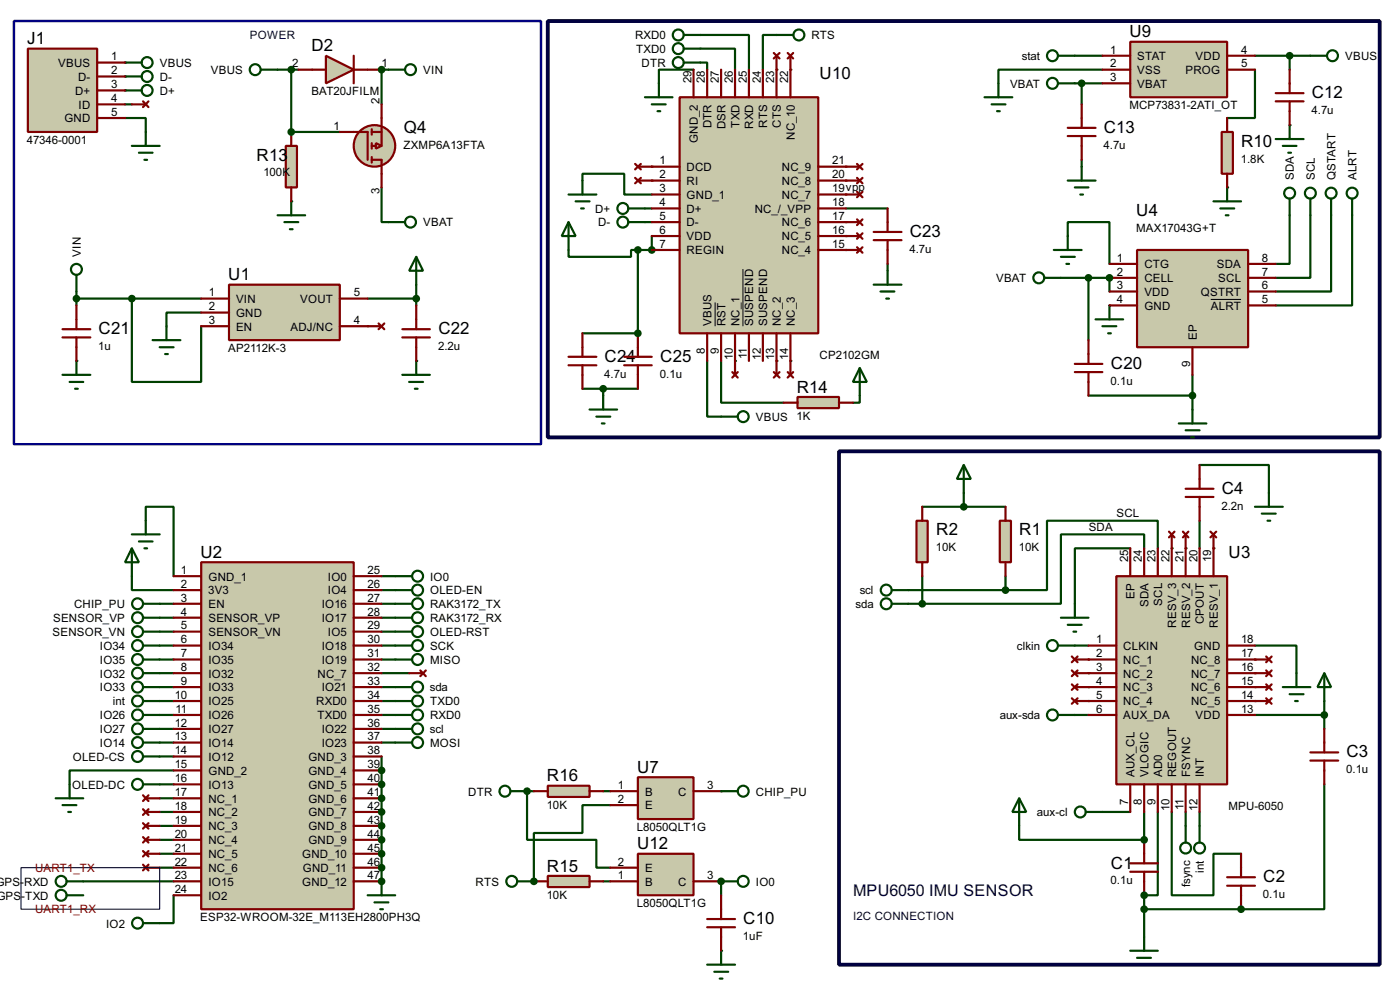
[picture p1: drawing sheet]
<svg xmlns="http://www.w3.org/2000/svg" width="256mm" height="180mm" viewBox="0 0 256 180" stroke-linecap="round" stroke-linejoin="round" font-family="sans-serif">
<path d="M69.9 138.5v2.5" fill="none" stroke="#004000" stroke-width=".4"/>
<circle cx="69.9" cy="141" r=".2" fill="#004000"/>
<path d="M69.9 141v2.6" fill="none" stroke="#004000" stroke-width=".4"/>
<circle cx="69.9" cy="143.6" r=".2" fill="#004000"/>
<path d="M69.9 143.6v2.5" fill="none" stroke="#004000" stroke-width=".4"/>
<circle cx="69.9" cy="146.1" r=".2" fill="#004000"/>
<path d="M69.9 146.1v2.5" fill="none" stroke="#004000" stroke-width=".4"/>
<circle cx="69.9" cy="148.6" r=".2" fill="#004000"/>
<path d="M69.9 148.6v2.6" fill="none" stroke="#004000" stroke-width=".4"/>
<circle cx="69.9" cy="151.2" r=".2" fill="#004000"/>
<path d="M69.9 151.2v2.5" fill="none" stroke="#004000" stroke-width=".4"/>
<circle cx="69.9" cy="153.7" r=".2" fill="#004000"/>
<path d="M69.9 153.7v2.6" fill="none" stroke="#004000" stroke-width=".4"/>
<circle cx="69.9" cy="156.3" r=".2" fill="#004000"/>
<path d="M69.9 156.3v2.5" fill="none" stroke="#004000" stroke-width=".4"/>
<circle cx="69.9" cy="158.8" r=".2" fill="#004000"/>
<path d="M29.3 146.1h2.5M29.3 148.6h2.5M29.3 151.2h2.5M29.3 153.7h2.5M29.3 156.3h2.5M29.3 158.8h2.5" fill="none" stroke="#004000" stroke-width=".4"/>
<circle cx="69.9" cy="161.3" r=".2" fill="#004000"/>
<path d="M69.9 158.8v2.5" fill="none" stroke="#004000" stroke-width=".4"/>
<circle cx="69.9" cy="161.3" r=".2" fill="#004000"/>
<g fill="none" stroke="#004000" stroke-width=".4">
<path d="M26.7 95.3v-2.5h5.1v12.7M24.2 105.5v2.5h7.6M29.3 118.2h2.5M29.3 115.6h2.5M29.3 113.1h2.5M29.3 110.5h2.5M69.9 118.2h2.5M69.9 115.6h2.5M69.9 113.1h2.5M69.9 110.5h2.5M69.9 105.5h2.5M69.9 108h2.5"/>
<path d="M29.3 123.2h2.5M29.3 138.5h2.5M29.3 135.9h2.5M29.3 133.4h2.5M29.3 130.9h2.5M29.3 128.3h2.5M29.3 125.8h2.5M29.3 120.7h2.5M69.9 123.2h5.1M69.9 135.9h2.5M69.9 133.4h2.5M69.9 130.9h2.5"/>
<path d="M69.9 128.3h2.5M69.9 125.8h2.5M69.9 120.7h2.5M31.8 141h-19v2.6M15.3 161.3h16.5"/>
</g>
<circle cx="209.6" cy="163.9" r=".2" fill="#004000"/>
<path d="M209.6 163.9v7.6M209.6 166.4h17.8" fill="none" stroke="#004000" stroke-width=".4"/>
<circle cx="227.4" cy="166.4" r=".2" fill="#004000"/>
<path d="M219.8 85.1h12.7v5.1M242.6 128.3v5.1M242.6 143.6v22.8h-15.2" fill="none" stroke="#004000" stroke-width=".4"/>
<circle cx="209.6" cy="153.7" r=".2" fill="#004000"/>
<path d="M186.7 151.2v2.5h22.9" fill="none" stroke="#004000" stroke-width=".4"/>
<g fill="#004000">
<circle cx="199.4" cy="120.7" r=".2"/>
<circle cx="199.4" cy="123.2" r=".2"/>
<circle cx="199.4" cy="125.8" r=".2"/>
<circle cx="199.4" cy="128.3" r=".2"/>
</g>
<path d="M196.9 130.9h2.5M229.9 130.9h12.7M202 148.6h5.1M209.6 148.6v5.1M212.1 148.6v15.3h-2.5M214.7 148.6v15.3h7.6v-7.6h5.1M217.2 148.6v2.6M219.8 148.6v2.6" fill="none" stroke="#004000" stroke-width=".4"/>
<g fill="#004000">
<circle cx="229.9" cy="128.3" r=".2"/>
<circle cx="229.9" cy="125.8" r=".2"/>
<circle cx="229.9" cy="123.2" r=".2"/>
<circle cx="229.9" cy="120.7" r=".2"/>
</g>
<path d="M229.9 118.2h7.6v5" fill="none" stroke="#004000" stroke-width=".4"/>
<circle cx="222.3" cy="100.4" r=".2" fill="#004000"/>
<path d="M219.8 95.3v5.1" fill="none" stroke="#004000" stroke-width=".4"/>
<g fill="#004000">
<circle cx="217.2" cy="100.4" r=".2"/>
<circle cx="214.7" cy="100.4" r=".2"/>
</g>
<path d="M202 12.8h-19.1v2.5M229.9 10.2h10.2M169 92.8h15.2M176.6 90.2v2.6M166.4 108h17.8M166.4 110.5h2.6M169 105.5v5M184.2 105.5v2.5M196.9 118.2h2.5M207.1 100.4h-10.2v10.1M209.6 100.4v-2.6h-15.2v12.7h-25.4M212.1 100.4v-5.1h-20.3v12.7h-7.6" fill="none" stroke="#004000" stroke-width=".4"/>
<circle cx="236.3" cy="22.9" r=".2" fill="#004000"/>
<path d="M196.9 15.3h5.1M198.2 15.3v3.8M229.9 12.8v8.8h-5.1M236.3 10.2v2.6M198.2 29.3v1.2" fill="none" stroke="#004000" stroke-width=".4"/>
<circle cx="224.8" cy="34.3" r=".2" fill="#004000"/>
<path d="M196.9 10.2h5.1" fill="none" stroke="#004000" stroke-width=".4"/>
<circle cx="53.4" cy="36.9" r=".2" fill="#004000"/>
<path d="M53.4 24.2h8.9" fill="none" stroke="#004000" stroke-width=".4"/>
<circle cx="53.4" cy="24.2" r=".2" fill="#004000"/>
<path d="M50.9 12.8h3.8M53.4 12.8v11.4M69.9 12.8v6.3M69.9 34.3v6.4h1.3" fill="none" stroke="#004000" stroke-width=".4"/>
<circle cx="69.9" cy="12.8" r=".2" fill="#004000"/>
<path d="M69.9 12.8h1.3" fill="none" stroke="#004000" stroke-width=".4"/>
<circle cx="14" cy="66.1" r=".2" fill="#004000"/>
<path d="M14 53.4v2.5M76.3 52.1v3.8" fill="none" stroke="#004000" stroke-width=".4"/>
<circle cx="76.3" cy="66.1" r=".2" fill="#004000"/>
<path d="M36.9 57.2h-6.4v2.5" fill="none" stroke="#004000" stroke-width=".4"/>
<circle cx="67.4" cy="59.7" r=".2" fill="#004000"/>
<path d="M67.4 54.7h8.9M162.6 48.3v1.3M106.7 61h10.2" fill="none" stroke="#004000" stroke-width=".4"/>
<circle cx="116.9" cy="61" r=".2" fill="#004000"/>
<path d="M104.2 45.8v1.2h11.4v-1.2h1.3M116.9 45.8h2.5M116.9 45.8v15.2M106.7 71.2h10.2M110.5 71.2v1.2" fill="none" stroke="#004000" stroke-width=".4"/>
<g fill="#004000">
<circle cx="119.4" cy="30.5" r=".2"/>
<circle cx="119.4" cy="33.1" r=".2"/>
</g>
<path d="M106.7 33.1v-1.3h7.7v3.8h5M118.2 38.2h1.2M118.2 40.7h1.2M119.4 43.2v2.6" fill="none" stroke="#004000" stroke-width=".4"/>
<g fill="#004000">
<circle cx="119.4" cy="45.8" r=".2"/>
<circle cx="134.7" cy="66.1" r=".2"/>
<circle cx="142.3" cy="66.1" r=".2"/>
<circle cx="144.8" cy="66.1" r=".2"/>
<circle cx="155" cy="30.5" r=".2"/>
<circle cx="155" cy="33.1" r=".2"/>
<circle cx="155" cy="35.6" r=".2"/>
</g>
<path d="M155 38.2h7.6" fill="none" stroke="#004000" stroke-width=".4"/>
<g fill="#004000">
<circle cx="155" cy="40.7" r=".2"/>
<circle cx="155" cy="43.2" r=".2"/>
<circle cx="155" cy="45.8" r=".2"/>
</g>
<path d="M127.1 12.8h-6.4v2.5M128.3 11.5h1.3v1.3M128.3 8.9h6.4v3.9M128.3 6.4h8.9v6.4M142.3 6.4h-2.5v6.4" fill="none" stroke="#004000" stroke-width=".4"/>
<g fill="#004000">
<circle cx="142.3" cy="12.8" r=".2"/>
<circle cx="144.8" cy="12.8" r=".2"/>
</g>
<path d="M129.6 66.1v10.2h2.5M132.1 66.1v7.6h11.5M157.5 72.4v1.3h-1.2M110.5 144.8h1.3" fill="none" stroke="#004000" stroke-width=".4"/>
<circle cx="96.6" cy="144.8" r=".2" fill="#004000"/>
<path d="M96.6 144.8h1.2" fill="none" stroke="#004000" stroke-width=".4"/>
<circle cx="97.8" cy="161.3" r=".2" fill="#004000"/>
<path d="M111.8 147.4h-5.1v5.1h-8.9v8.8" fill="none" stroke="#004000" stroke-width=".4"/>
<g fill="#004000">
<circle cx="97.8" cy="161.3" r=".2"/>
<circle cx="132.1" cy="144.8" r=".2"/>
</g>
<path d="M96.6 144.8v8.9h12.7v5.1h2.5M110.5 161.3h1.3" fill="none" stroke="#004000" stroke-width=".4"/>
<g fill="#004000">
<circle cx="22.9" cy="11.5" r=".2"/>
<circle cx="22.9" cy="14" r=".2"/>
<circle cx="22.9" cy="16.6" r=".2"/>
</g>
<path d="M22.9 19.1h1.3M22.9 21.6h3.8v2.6M195.6 43.2v-2.5h7.7v7.6" fill="none" stroke="#004000" stroke-width=".4"/>
<circle cx="203.3" cy="55.9" r=".2" fill="#004000"/>
<path d="M236.3 39.4v8.9h-2.6M240.1 39.4v11.5h-6.4M243.9 39.4v14h-10.2M247.7 39.4v16.5h-14M203.3 50.9v2.5" fill="none" stroke="#004000" stroke-width=".4"/>
<circle cx="203.3" cy="50.9" r=".2" fill="#004000"/>
<path d="M14 54.7h22.9M24.2 54.7v15.2h12.7v-10.2M194.4 50.9h8.9M199.4 50.9v11.4M199.4 72.4h19.1M218.5 68.6v6.4M29.3 143.6h2.5" fill="none" stroke="#004000" stroke-width=".4"/>
<g fill="#004000">
<circle cx="132.1" cy="161.3" r=".2"/>
<circle cx="132.1" cy="174" r=".2"/>
</g>
<path d="M31.8 163.9v5.1h-2.5M132.1 161.3v2.6" fill="none" stroke="#004000" stroke-width=".4"/>
<path d="M36.9 102.9h27.9v63.5h-27.9z" fill-rule="evenodd" fill="#c8c8aa" stroke="#800000" stroke-width=".4"/>
<g fill="none" stroke="#800000" stroke-width=".4">
<path d="M214.2 97.3l1 1.1M214.7 97.8v2.6M215.2 97.3l-1 1.1M216.7 97.3l1 1.1M217.2 91h5.1M217.2 89.5h5.1M217.2 97.8v2.6M217.7 97.3l-1 1.1M219.8 85.1v4.4M219.8 91v4.3M221.8 97.3l1 1.1M222.3 97.8v2.6"/>
<path d="M222.8 97.3l-1 1.1M31.8 105.5h5.1M31.8 108h5.1M31.8 110.5h5.1M31.8 113.1h5.1M31.8 115.6h5.1M31.8 118.2h5.1M64.8 105.5h5.1M64.8 108h5.1M64.8 110.5h5.1M64.8 113.1h5.1M64.8 115.6h5.1"/>
<path d="M64.8 118.2h5.1M31.8 120.7h5.1M31.8 123.2h5.1M31.8 125.8h5.1M31.8 128.3h5.1M31.8 130.9h5.1M31.8 133.4h5.1M31.8 135.9h5.1M31.8 138.5h5.1M64.8 120.7h5.1M64.8 123.2h5.1M64.8 125.8h5.1"/>
<path d="M64.8 128.3h5.1M64.8 130.9h5.1M64.8 133.4h5.1M64.8 135.9h5.1M64.8 138.5h5.1M75 123.2h2.5M77 122.7l1 1.1M78 122.7l-1 1.1M196.4 120.2l1 1M196.4 122.7l1 1.1M196.4 125.3l1 1M196.4 127.8l1 1"/>
<path d="M196.9 120.7h2.5M196.9 123.2h2.5M196.9 125.8h2.5M196.9 128.3h2.5M197.4 120.2l-1 1M197.4 122.7l-1 1.1M197.4 125.3l-1 1M197.4 127.8l-1 1M229.9 120.7h2.6M229.9 123.2h2.6M229.9 125.8h2.6M229.9 128.3h2.6"/>
<path d="M232 120.2l1 1M232 122.7l1 1.1M232 125.3l1 1M232 127.8l1 1M233 120.2l-1 1M233 122.7l-1 1.1M233 125.3l-1 1M233 127.8l-1 1M240.1 137.7h5.1M240.1 139.2h5.1M242.6 133.4v4.3M242.6 139.2v4.4"/>
<path d="M26.2 145.6l1 1M26.2 148.1l1 1.1M26.2 150.7l1 1M26.2 153.2l1 1M26.2 155.8l1 1M26.2 158.3l1 1M26.7 146.1h2.6M26.7 148.6h2.6M26.7 151.2h2.6M26.7 153.7h2.6M26.7 156.3h2.6M26.7 158.8h2.6"/>
<path d="M27.2 145.6l-1 1M27.2 148.1l-1 1.1M27.2 150.7l-1 1M27.2 153.2l-1 1M27.2 155.8l-1 1M27.2 158.3l-1 1M31.8 141h5.1M31.8 143.6h5.1M31.8 146.1h5.1M31.8 148.6h5.1M31.8 151.2h5.1M31.8 153.7h5.1"/>
<path d="M31.8 156.3h5.1M31.8 158.8h5.1M64.8 141h5.1M64.8 143.6h5.1M64.8 146.1h5.1M64.8 148.6h5.1M64.8 151.2h5.1M64.8 153.7h5.1M64.8 156.3h5.1M64.8 158.8h5.1M207.1 159.6h5M207.1 158h5"/>
<path d="M209.6 153.7v4.3M209.6 159.6v4.3M227.4 156.3v4.3M31.8 161.3h5.1M31.8 163.9h5.1M64.8 161.3h5.1M224.8 160.6h5.1M224.8 162.1h5.1M227.4 162.1v4.3"/>
</g>
<g fill="#004000" stroke="#004000" stroke-width=".4">
<circle cx="69.9" cy="141" r=".5"/>
<circle cx="69.9" cy="143.6" r=".5"/>
<circle cx="69.9" cy="146.1" r=".5"/>
<circle cx="69.9" cy="148.6" r=".5"/>
<circle cx="69.9" cy="151.2" r=".5"/>
<circle cx="69.9" cy="153.7" r=".5"/>
<circle cx="69.9" cy="156.3" r=".5"/>
<circle cx="69.9" cy="158.8" r=".5"/>
<circle cx="69.9" cy="161.3" r=".5"/>
<circle cx="209.6" cy="163.9" r=".5"/>
<circle cx="209.6" cy="166.4" r=".5"/>
<circle cx="227.3" cy="166.4" r=".5"/>
<circle cx="242.6" cy="130.9" r=".5"/>
<circle cx="209.6" cy="153.7" r=".5"/>
</g>
<g fill="none" stroke="#004000" stroke-width=".4">
<path d="M24.2 97.8h5.1M25.5 99.1h2.5M26.7 95.3v2.5M229.9 92.8h5.1M231.2 94h2.5M232.2 95.3h.5M232.5 90.2v2.6M24.2 100.4l1.3 2.5h-2.6zM24.2 100.4v5.1M26.2 118.2h3.1M26.2 115.6h3.1M26.2 113.1h3.1"/>
<path d="M26.2 110.5h3.1M26.5 100.4h.5M72.4 118.2h3.1M72.4 115.6h3.1M72.4 113.1h3.1M72.4 110.5h3.1M72.4 105.5h3.1M72.4 108h3.1M163.4 110.5h3M163.4 108h3M194.4 113.1h5M195.6 114.4h2.6"/>
<path d="M196.7 115.6h.5M196.9 110.5v2.6M26.2 138.5h3.1M26.2 135.9h3.1M26.2 133.4h3.1M26.2 130.9h3.1M26.2 128.3h3.1M26.2 125.8h3.1M26.2 123.2h3.1M26.2 120.7h3.1M72.4 135.9h3.1M72.4 133.4h3.1"/>
<path d="M72.4 130.9h3.1M72.4 128.3h3.1M72.4 125.8h3.1M72.4 120.7h3.1M193.9 130.9h3M235 125.8h5.1M236.3 127.1h2.5M237.3 128.3h.5M237.5 123.2v2.6M242.6 123.2l1.3 2.6h-2.5zM242.6 123.2v5.1M10.2 146.1h5.1"/>
<path d="M11.5 147.4h2.5M12.5 148.6h.5M12.8 143.6v2.5M186.7 146.1l1.3 2.5h-2.5zM186.7 146.1v5.1M198.9 148.6h3.1M217.2 151.2v3M219.8 151.2v3M12.2 163.9h3.1M12.2 161.3h3.1M67.4 163.9h5M68.6 165.2h2.6"/>
<path d="M69.7 166.4h.5M69.9 161.3v2.6M207.1 174h5M208.3 175.3h2.6M209.4 176.6h.5M209.6 171.5v2.5"/>
<circle cx="25.2" cy="118.2" r="1"/>
<circle cx="25.2" cy="113.1" r="1"/>
<circle cx="25.2" cy="110.5" r="1"/>
<circle cx="25.2" cy="115.6" r="1"/>
<circle cx="76.5" cy="115.6" r="1"/>
<circle cx="76.5" cy="118.2" r="1"/>
<circle cx="76.5" cy="110.5" r="1"/>
<circle cx="76.5" cy="113.1" r="1"/>
<circle cx="76.5" cy="108" r="1"/>
<circle cx="76.5" cy="105.5" r="1"/>
<circle cx="162.3" cy="110.5" r="1"/>
<circle cx="162.3" cy="108" r="1"/>
<circle cx="25.2" cy="138.5" r="1"/>
<circle cx="25.2" cy="133.4" r="1"/>
<circle cx="25.2" cy="125.8" r="1"/>
<circle cx="25.2" cy="130.9" r="1"/>
<circle cx="25.2" cy="135.9" r="1"/>
<circle cx="25.2" cy="120.7" r="1"/>
<circle cx="25.2" cy="123.2" r="1"/>
<circle cx="25.2" cy="128.3" r="1"/>
<circle cx="76.5" cy="133.4" r="1"/>
<circle cx="76.5" cy="125.8" r="1"/>
<circle cx="76.5" cy="130.9" r="1"/>
<circle cx="76.5" cy="128.3" r="1"/>
<circle cx="76.5" cy="135.9" r="1"/>
<circle cx="76.5" cy="120.7" r="1"/>
<circle cx="192.8" cy="130.9" r="1"/>
<circle cx="197.9" cy="148.6" r="1"/>
<circle cx="217.2" cy="155.2" r="1"/>
<circle cx="219.7" cy="155.2" r="1"/>
<circle cx="11.2" cy="163.9" r="1"/>
<circle cx="11.2" cy="161.3" r="1"/>
</g>
<path d="M3.9 158.8h25.4v7.6h-25.4z" fill="none" stroke="#000040" stroke-width=".2"/>
<path d="M204.5 105.5h20.3v38.1h-20.3z" fill-rule="evenodd" fill="#c8c8aa" stroke="#800000" stroke-width=".4"/>
<g fill="none" stroke="#800000" stroke-width=".4">
<path d="M199.4 118.2h5.1M207.1 100.4v5.1M209.6 100.4v5.1M212.1 100.4v5.1M214.7 100.4v5.1M217.2 100.4v5.1M219.8 100.4v5.1M222.3 100.4v5.1M224.8 118.2h5.1M199.4 120.7h5.1M199.4 123.2h5.1M199.4 125.8h5.1"/>
<path d="M199.4 128.3h5.1M199.4 130.9h5.1M224.8 120.7h5.1M224.8 123.2h5.1M224.8 125.8h5.1M224.8 128.3h5.1M224.8 130.9h5.1M207.1 143.6v5M209.6 143.6v5M212.1 143.6v5M214.7 143.6v5M217.2 143.6v5"/>
<path d="M219.8 143.6v5"/>
</g>
<g fill="none" stroke="#004000" stroke-width=".4">
<path d="M193.9 118.2h3"/>
<circle cx="192.8" cy="118.2" r="1"/>
</g>
<path d="M183.2 95.3h2v7.6h-2z" fill="#c8c8aa" stroke="#800000" stroke-width=".4"/>
<path d="M184.2 92.8v2.5M184.2 102.9v2.6" fill="none" stroke="#800000" stroke-width=".4"/>
<path d="M167.9 95.3h2.1v7.6h-2.1z" fill="#c8c8aa" stroke="#800000" stroke-width=".4"/>
<path d="M169 92.8v2.5M169 102.9v2.6" fill="none" stroke="#800000" stroke-width=".4"/>
<path d="M176.6 85.1l1.3 2.6h-2.6zM176.6 85.1v5.1" fill="none" stroke="#004000" stroke-width=".4"/>
<g fill="#004000" stroke="#004000" stroke-width=".4">
<circle cx="176.5" cy="92.8" r=".5"/>
<circle cx="184.2" cy="108" r=".5"/>
<circle cx="168.9" cy="110.5" r=".5"/>
</g>
<path d="M100.4 3.9h152.4v76.2h-152.4zM153.7 82.6h99.1v94h-99.1z" fill="none" stroke="#000040" stroke-width=".7"/>
<path d="M207.1 7.7h17.7v10.1h-17.7z" fill-rule="evenodd" fill="#c8c8aa" stroke="#800000" stroke-width=".4"/>
<g fill="none" stroke="#800000" stroke-width=".4">
<path d="M198.2 19.1v4.3M202 10.2h5.1M202 12.8h5.1M202 15.3h5.1M224.8 10.2h5.1M224.8 12.8h5.1M233.7 18.6h5.1M233.7 17.1h5.1M236.3 12.8v4.3M236.3 18.6v4.3M195.6 24.9h5.1M195.6 23.4h5.1"/>
<path d="M198.2 24.9v4.4"/>
</g>
<path d="M2.6 3.9h96.5v77.4h-96.5z" fill="none" stroke="#000080" stroke-width=".45"/>
<g fill="none" stroke="#004000" stroke-width=".4">
<path d="M180.4 17.8h5.1M181.7 19.1h2.5M182.9 15.3v2.5M193.9 15.3h3M240.1 10.2h3M182.7 20.4h.5M195.6 33.1h5.1M196.9 34.3h2.5M197.9 35.6h.5M198.2 30.5v2.6M222.3 36.9h5.1M223.6 38.2h2.5"/>
<path d="M224.6 39.4h.5M224.8 34.3v2.6M233.7 25.5h5.1M235 26.7h2.5M236 28h.5M236.3 22.9v2.6M30.5 59.7v2.6M28 62.3h5.1M29.3 63.6h2.5M30.3 64.8h.5"/>
<circle cx="192.8" cy="15.3" r="1"/>
<circle cx="244.1" cy="10.2" r="1"/>
</g>
<g fill="#004000" stroke="#004000" stroke-width=".4">
<circle cx="236.2" cy="10.2" r=".5"/>
<circle cx="198.1" cy="15.3" r=".5"/>
</g>
<path d="M223.8 24.2h2.1v7.6h-2.1z" fill="#c8c8aa" stroke="#800000" stroke-width=".4"/>
<g fill="none" stroke="#800000" stroke-width=".4">
<path d="M144.3 9.7l1 1M144.8 10.2v2.6M145.3 9.7l-1 1M155 35.6h2.5M155 33.1h2.5M155 30.5h2.5M157 35.1l1 1M157 32.6l1 1M157 30l1 1M158 35.1l-1 1M158 32.6l-1 1M158 30l-1 1"/>
<path d="M224.8 21.6v2.6M224.8 31.8v2.5M155 45.8h2.5M155 43.2h2.5M155 40.7h2.5M157 45.3l1 1M157 42.7l1 1M157 40.2l1 1M158 45.3l-1 1M158 42.7l-1 1M158 40.2l-1 1M141.8 68.1l1 1"/>
<path d="M142.3 66.1v2.5M142.8 68.1l-1 1M144.3 68.1l1 1M144.8 66.1v2.5M145.3 68.1l-1 1M196.9 68.1h5.1M196.9 66.6h5.1M199.4 62.3v4.3M199.4 68.1v4.3"/>
</g>
<g fill="none" stroke="#004000" stroke-width=".4">
<path d="M118.2 17.8h5M119.4 19.1h2.6M120.7 15.3v2.5M125.3 8.9h3M125.3 6.4h3M193.9 10.2h3M104.2 35.6h5.1M105.5 36.9h2.5M106.5 38.2h.5M106.7 33.1v2.5M115.1 38.2h3.1M120.5 20.4h.5"/>
<path d="M115.1 40.7h3.1"/>
<circle cx="124.2" cy="8.9" r="1"/>
<circle cx="124.2" cy="6.4" r="1"/>
<circle cx="192.8" cy="10.2" r="1"/>
<circle cx="114.1" cy="38.2" r="1"/>
<circle cx="114.1" cy="40.7" r="1"/>
</g>
<circle cx="68.6" cy="26.7" r="3.8" fill="#c8c8aa" stroke="#800000" stroke-width=".4"/>
<path d="M64.8 24.2h2.6v5.1M68.1 29.3h1.8v2.5M68.1 24.2h1.8M68.1 23.7v1M68.1 26.2v1M68.1 28.8v1M69.9 21.6v5.1h-1.8" fill="none" stroke="#800000" stroke-width=".4"/>
<path d="M68.9 26.2l1 .5-1 .5z" fill="#c8c8aa" stroke="#800000" stroke-width=".4"/>
<path d="M69.9 19.1v2.5M62.3 24.2h2.5M69.9 31.8v2.5" fill="none" stroke="#800000" stroke-width=".4"/>
<path d="M50.9 39.4h5M53.4 36.9v2.5M52.1 40.7h2.6M53.1 42h.5" fill="none" stroke="#004000" stroke-width=".4"/>
<path d="M52.4 26.7h2v7.6h-2z" fill="#c8c8aa" stroke="#800000" stroke-width=".4"/>
<path d="M57.2 12.8h2.5M64.8 10.2v5.1M64.8 12.8h2.6M53.4 24.2v2.5M53.4 34.3v2.6" fill="none" stroke="#800000" stroke-width=".4"/>
<g fill="none" stroke="#004000" stroke-width=".4">
<path d="M22.9 11.5h3.1M47.8 12.8h3.1"/>
<circle cx="26.9" cy="11.5" r="1"/>
<circle cx="46.7" cy="12.8" r="1"/>
</g>
<path d="M59.7 10.2l5.1 2.6-5.1 2.5z" fill="#c8c8aa" stroke="#800000" stroke-width=".4"/>
<g fill="none" stroke="#800000" stroke-width=".4">
<path d="M54.7 12.8h2.5M67.4 12.8h2.5M14 55.9v4.4M67.4 59.7h2.5M69.4 59.2l1 1.1M70.4 59.2l-1 1.1M76.3 55.9v4.4M11.5 61.8h5.1M11.5 60.3h5.1M14 61.8v4.3M73.7 61.8h5.1M73.7 60.3h5.1"/>
<path d="M76.3 61.8v4.3"/>
</g>
<g fill="#004000" stroke="#004000" stroke-width=".4">
<circle cx="53.3" cy="24.2" r=".5"/>
<circle cx="53.3" cy="12.8" r=".5"/>
<circle cx="69.9" cy="12.8" r=".5"/>
<circle cx="14" cy="54.7" r=".5"/>
<circle cx="76.2" cy="54.7" r=".5"/>
</g>
<g fill="none" stroke="#004000" stroke-width=".4">
<path d="M71.2 12.8h3M14 50.3v3.1M71.2 40.7h3M76.3 47l1.2 2.6h-2.5zM76.3 47v5.1M11.5 68.6h5.1M12.8 69.9h2.5M13.8 71.2h.5M14 66.1v2.5M73.7 68.6h5.1M75 69.9h2.5M76 71.2h.5"/>
<path d="M76.3 66.1v2.5"/>
<circle cx="75.2" cy="12.8" r="1"/>
<circle cx="14" cy="49.3" r="1"/>
<circle cx="75.2" cy="40.7" r="1"/>
</g>
<path d="M42 52.1h20.3v10.2h-20.3z" fill-rule="evenodd" fill="#c8c8aa" stroke="#800000" stroke-width=".4"/>
<g fill="none" stroke="#800000" stroke-width=".4">
<path d="M141.8 9.7l1 1M142.3 10.2v2.6M142.8 9.7l-1 1M116.4 30l1 1M116.4 32.6l1 1M116.9 30.5h2.5M116.9 33.1h2.5M117.4 30l-1 1M117.4 32.6l-1 1M162.6 38.2v4.3M36.9 54.7h5.1M36.9 57.2h5.1"/>
<path d="M36.9 59.7h5.1M62.3 54.7h5.1M62.3 59.7h5.1M160.1 44h5.1M160.1 42.5h5.1M162.6 44v4.3M104.2 66.9h5.1M104.2 65.3h5.1M106.7 61v4.3M106.7 66.9v4.3M114.4 66.9h5M114.4 65.3h5"/>
<path d="M116.9 61v4.3M116.9 66.9v4.3M134.2 68.1l1 1M134.7 66.1v2.5M135.2 68.1l-1 1"/>
</g>
<g fill="none" stroke="#004000" stroke-width=".4">
<path d="M125.3 11.5h3M142.3 6.4h3M104.2 40.7l1.3 2.5h-2.6zM104.2 40.7v5.1M160.1 52.1h5.1M161.3 53.4h2.6M162.4 54.7h.5M162.6 49.6v2.5M108 75h5.1M109.3 76.3h2.5M110.3 77.5h.5M110.5 72.4v2.6"/>
<circle cx="124.2" cy="11.5" r="1"/>
<circle cx="146.3" cy="6.4" r="1"/>
</g>
<g fill="#004000" stroke="#004000" stroke-width=".4">
<circle cx="119.4" cy="45.8" r=".5"/>
<circle cx="116.8" cy="61" r=".5"/>
<circle cx="116.8" cy="45.8" r=".5"/>
<circle cx="110.5" cy="71.2" r=".5"/>
</g>
<path d="M124.5 17.8h25.4v43.2h-25.4z" fill-rule="evenodd" fill="#c8c8aa" stroke="#800000" stroke-width=".4"/>
<g fill="none" stroke="#800000" stroke-width=".4">
<path d="M127.1 12.8v5M129.6 12.8v5M132.1 12.8v5M134.7 12.8v5M137.2 12.8v5M139.8 12.8v5M142.3 12.8v5M144.8 12.8v5M119.4 30.5h5.1M119.4 33.1h5.1M119.4 35.6h5.1M119.4 38.2h5.1"/>
<path d="M149.9 30.5h5.1M149.9 33.1h5.1M149.9 35.6h5.1M149.9 38.2h5.1M119.4 40.7h5.1M119.4 43.2h5.1M119.4 45.8h5.1M149.9 40.7h5.1M149.9 43.2h5.1M149.9 45.8h5.1M129.6 61v5.1M132.1 61v5.1"/>
<path d="M134.7 61v5.1M137.2 61v5.1M139.8 61v5.1M142.3 61v5.1M144.8 61v5.1"/>
</g>
<path d="M131 55.3v4.4M136.1 49.3v10.4" fill="none" stroke="#000" stroke-width=".18"/>
<path d="M146.1 72.7h7.6v2h-7.6z" fill="#c8c8aa" stroke="#800000" stroke-width=".4"/>
<path d="M143.6 73.7h2.5M153.7 73.7h2.6" fill="none" stroke="#800000" stroke-width=".4"/>
<g fill="none" stroke="#004000" stroke-width=".4">
<path d="M132.1 76.3h3.1M157.5 67.4l1.3 2.5h-2.5zM157.5 67.4v5"/>
<circle cx="136.1" cy="76.3" r="1"/>
</g>
<path d="M116.9 142.3h10.2v7.6h-10.2z" fill-rule="evenodd" fill="#c8c8aa" stroke="#800000" stroke-width=".4"/>
<path d="M111.8 144.8h5.1M111.8 147.4h5.1M127.1 144.8h5" fill="none" stroke="#800000" stroke-width=".4"/>
<path d="M100.4 160.3h7.6v2.1h-7.6z" fill="#c8c8aa" stroke="#800000" stroke-width=".4"/>
<path d="M97.8 161.3h2.6M108 161.3h2.5" fill="none" stroke="#800000" stroke-width=".4"/>
<path d="M100.4 143.8h7.6v2.1h-7.6z" fill="#c8c8aa" stroke="#800000" stroke-width=".4"/>
<path d="M97.8 144.8h2.6M108 144.8h2.5" fill="none" stroke="#800000" stroke-width=".4"/>
<g fill="none" stroke="#004000" stroke-width=".4">
<path d="M93.5 144.8h3.1M132.1 144.8h3.1M94.8 161.3h3M132.1 161.3h3.1"/>
<circle cx="92.5" cy="144.8" r="1"/>
<circle cx="136.1" cy="144.8" r="1"/>
<circle cx="93.7" cy="161.3" r="1"/>
<circle cx="136.1" cy="161.3" r="1"/>
</g>
<g fill="#004000" stroke="#004000" stroke-width=".4">
<circle cx="96.5" cy="144.8" r=".5"/>
<circle cx="97.8" cy="161.3" r=".5"/>
</g>
<path d="M116.9 156.3h10.2v7.6h-10.2z" fill-rule="evenodd" fill="#c8c8aa" stroke="#800000" stroke-width=".4"/>
<path d="M111.8 158.8h5.1M111.8 161.3h5.1M127.1 161.3h5" fill="none" stroke="#800000" stroke-width=".4"/>
<g fill="none" stroke="#004000" stroke-width=".4">
<path d="M22.9 14h3.1M22.9 16.6h3.1"/>
<circle cx="26.9" cy="14" r="1"/>
<circle cx="26.9" cy="16.6" r="1"/>
</g>
<path d="M5.1 8.9h12.7v15.3h-12.7z" fill-rule="evenodd" fill="#c8c8aa" stroke="#800000" stroke-width=".4"/>
<path d="M17.8 11.5h5.1M17.8 14h5.1M17.8 16.6h5.1M17.8 19.1h5.1M24.2 19.1h2.5M26.2 18.6l1 1M27.2 18.6l-1 1M17.8 21.6h5.1" fill="none" stroke="#800000" stroke-width=".4"/>
<g fill="none" stroke="#004000" stroke-width=".4">
<path d="M24.2 26.7h5.1M25.5 28h2.5M26.5 29.3h.5M26.7 24.2v2.5M193.1 45.8h5.1M194.4 47h2.5M195.4 48.3h.5M195.6 43.2v2.6M200.7 58.5h5.1M202 59.7h2.5M203.3 55.9v2.6M203 61h.5"/>
<path d="M216 77.5h5M217.2 78.8h2.6M218.5 75v2.5M218.2 80.1h.5"/>
</g>
<path d="M208.3 45.8h20.4v17.8h-20.4z" fill-rule="evenodd" fill="#c8c8aa" stroke="#800000" stroke-width=".4"/>
<g fill="none" stroke="#800000" stroke-width=".4">
<path d="M203.3 48.3h5M203.3 50.9h5M203.3 53.4h5M203.3 55.9h5M228.7 48.3h5M228.7 50.9h5M228.7 53.4h5M228.7 55.9h5M218.5 63.6v5M129.6 169.7h5.1M129.6 168.2h5.1M132.1 163.9v4.3"/>
<path d="M132.1 169.7v4.3"/>
</g>
<path d="M221.8 54.8h5.6" fill="none" stroke="#000" stroke-width=".18"/>
<g fill="none" stroke="#004000" stroke-width=".4">
<path d="M236.3 36.4v3M240.1 36.4v3M243.9 36.4v3M247.7 36.4v3M191.3 50.9h3.1M26.2 143.6h3.1M26.2 169h3.1M129.6 176.6h5.1M130.9 177.9h2.5M131.9 179.1h.5M132.1 174v2.6"/>
<circle cx="236.2" cy="35.4" r="1"/>
<circle cx="240" cy="35.4" r="1"/>
<circle cx="243.8" cy="35.4" r="1"/>
<circle cx="247.7" cy="35.4" r="1"/>
<circle cx="190.3" cy="50.9" r="1"/>
<circle cx="25.2" cy="143.6" r="1"/>
<circle cx="25.2" cy="169" r="1"/>
</g>
<g fill="#004000" stroke="#004000" stroke-width=".4">
<circle cx="203.2" cy="50.9" r=".5"/>
<circle cx="199.4" cy="50.9" r=".5"/>
<circle cx="218.4" cy="72.4" r=".5"/>
<circle cx="24.1" cy="54.7" r=".5"/>
<circle cx="132.1" cy="161.3" r=".5"/>
</g>
<g font-size="3.5">
<text x="5" y="8.1">J1</text>
<text x="57.1" y="9.4">D2</text>
<text x="206.9" y="6.9">U9</text>
<text x="150.2" y="14.5">U10</text>
<text x="240.3" y="18">C12</text>
<text x="47" y="29.4">R13</text>
<text x="74" y="24.3">Q4</text>
<text x="202.2" y="24.3">C13</text>
<text x="227.4" y="26.8">R10</text>
<text x="208.2" y="39.5">U4</text>
<text x="166.7" y="43.4">C23</text>
<text x="41.8" y="51.3">U1</text>
<text x="18.1" y="61.2">C21</text>
<text x="80.3" y="61.2">C22</text>
<text x="110.8" y="66.3">C24</text>
<text x="121" y="66.3">C25</text>
<text x="146" y="71.9">R14</text>
<text x="203.5" y="67.5">C20</text>
<text x="223.8" y="90.4">C4</text>
<text x="171.5" y="98">R2</text>
<text x="186.7" y="98">R1</text>
<text x="36.7" y="102.1">U2</text>
<text x="225.1" y="102.1">U3</text>
<text x="100.2" y="143">R16</text>
<text x="116.7" y="141.5">U7</text>
<text x="246.7" y="138.6">C3</text>
<text x="116.7" y="155.5">U12</text>
<text x="100.2" y="159.5">R15</text>
<text x="203.5" y="159">C1</text>
<text x="231.4" y="161.5">C2</text>
<text x="136.2" y="169.1">C10</text>
</g>
<text font-size="3.3" fill="#000040" x="156.3" y="164.1">MPU6050 IMU SENSOR</text>
<g font-size="2.4">
<text x="20.4" y="11.1">1</text>
<text x="116.3" y="7.2">RXD0</text>
<text x="116.5" y="9.7">TXD0</text>
<text x="148.6" y="7.2">RTS</text>
<text x="187.2" y="11">stat</text>
<text x="203.4" y="9.8">1</text>
<text x="208.3" y="11">STAT</text>
<text x="219" y="11">VDD</text>
<text x="227.4" y="9.8">4</text>
<text x="246.4" y="11">VBUS</text>
<text x="10.7" y="12.3">VBUS</text>
<text x="13.8" y="17.3">D+</text>
<text x="14.3" y="14.8">D-</text>
<text x="20.4" y="13.6">2</text>
<text x="20.4" y="16.2">3</text>
<text x="29.3" y="12.3">VBUS</text>
<text x="29.3" y="14.8">D-</text>
<text x="29.3" y="17.3">D+</text>
<text x="38.6" y="13.6">VBUS</text>
<text x="53.5" y="12.3">2</text>
<text x="57" y="17.5">BAT20JFILM</text>
<text x="69.9" y="12.3">1</text>
<text x="77.5" y="13.6">VIN</text>
<text x="117.5" y="12.3">DTR</text>
<text x="126.6" y="15.2" transform="rotate(-90 126.6 15.2)">29</text>
<text x="129.1" y="15.2" transform="rotate(-90 129.1 15.2)">28</text>
<text x="131.7" y="15.3" transform="rotate(-90 131.7 15.3)">27</text>
<text x="134.3" y="15.2" transform="rotate(-90 134.3 15.2)">26</text>
<text x="136.8" y="15.3" transform="rotate(-90 136.8 15.3)">25</text>
<text x="139.3" y="15.2" transform="rotate(-90 139.3 15.2)">24</text>
<text x="141.8" y="15.2" transform="rotate(-90 141.8 15.2)">23</text>
<text x="144.4" y="15.3" transform="rotate(-90 144.4 15.3)">22</text>
<text x="185" y="16.1">VBAT</text>
<text x="203.4" y="12.3">2</text>
<text x="203.4" y="14.8">3</text>
<text x="208.3" y="13.6">VSS</text>
<text x="208.3" y="16.1">VBAT</text>
<text x="217.2" y="13.6">PROG</text>
<text x="227.4" y="12.3">5</text>
<text x="11.8" y="22.4">GND</text>
<text x="14.4" y="19.9">ID</text>
<text x="20.4" y="18.7">4</text>
<text x="20.4" y="21.2">5</text>
<text x="61.1" y="23.8">1</text>
<text x="69.5" y="19.1" transform="rotate(-90 69.5 19.1)">2</text>
<text x="130.4" y="23.5" transform="rotate(-90 130.4 23.5)">DTR</text>
<text x="132.9" y="23.6" transform="rotate(-90 132.9 23.6)">DSR</text>
<text x="135.5" y="23.4" transform="rotate(-90 135.5 23.4)">TXD</text>
<text x="138" y="23.6" transform="rotate(-90 138 23.6)">RXD</text>
<text x="140.6" y="23.4" transform="rotate(-90 140.6 23.4)">RTS</text>
<text x="143.1" y="23.4" transform="rotate(-90 143.1 23.4)">CTS</text>
<text x="206.9" y="20">MCP73831-2ATI_OT</text>
<text x="240.3" y="20.9">4.7u</text>
<text x="4.9" y="26.4">47346-0001</text>
<text x="73.9" y="27.2">ZXMP6A13FTA</text>
<text x="127.9" y="26.2" transform="rotate(-90 127.9 26.2)">GND_2</text>
<text x="145.6" y="25.6" transform="rotate(-90 145.6 25.6)">NC_10</text>
<text x="202.1" y="27.2">4.7u</text>
<text x="227.3" y="29.8">1.8K</text>
<text x="48.3" y="32.3">100K</text>
<text x="69.5" y="35.4" transform="rotate(-90 69.5 35.4)">3</text>
<text x="120.8" y="30.1">1</text>
<text x="120.8" y="32.6">2</text>
<text x="120.8" y="35.2">3</text>
<text x="125.8" y="31.3">DCD</text>
<text x="125.8" y="33.9">RI</text>
<text x="143.2" y="31.3">NC_9</text>
<text x="143.2" y="33.9">NC_8</text>
<text x="152.5" y="30.1">21</text>
<text x="152.5" y="32.6">20</text>
<text x="152.5" y="35.2">19vpp</text>
<text x="237.1" y="33" transform="rotate(-90 237.1 33)">SDA</text>
<text x="240.9" y="33" transform="rotate(-90 240.9 33)">SCL</text>
<text x="244.7" y="33" transform="rotate(-90 244.7 33)">QSTART</text>
<text x="248.5" y="33" transform="rotate(-90 248.5 33)">ALRT</text>
<text x="77.5" y="41.5">VBAT</text>
<text x="109" y="39">D+</text>
<text x="109.6" y="41.5">D-</text>
<text x="120.8" y="37.7">4</text>
<text x="120.8" y="40.2">5</text>
<text x="125.8" y="36.4">GND_1</text>
<text x="125.8" y="39">D+</text>
<text x="125.8" y="41.5">D-</text>
<text x="138.3" y="39">NC_/_VPP</text>
<text x="143.2" y="36.4">NC_7</text>
<text x="143.2" y="41.5">NC_6</text>
<text x="152.5" y="37.7">18</text>
<text x="152.5" y="40.2">17</text>
<text x="14.8" y="47" transform="rotate(-90 14.8 47)">VIN</text>
<text x="120.8" y="42.8">6</text>
<text x="120.8" y="45.4">7</text>
<text x="125.8" y="44">VDD</text>
<text x="125.8" y="46.6">REGIN</text>
<text x="143.2" y="44">NC_5</text>
<text x="143.2" y="46.6">NC_4</text>
<text x="152.5" y="42.8">16</text>
<text x="152.5" y="45.4">15</text>
<text x="166.6" y="46.3">4.7u</text>
<text x="204.6" y="47.9">1</text>
<text x="208.1" y="42.5">MAX17043G+T</text>
<text x="231.2" y="47.9">8</text>
<text x="182.5" y="51.7">VBAT</text>
<text x="204.6" y="50.4">2</text>
<text x="204.6" y="52.9">3</text>
<text x="209.6" y="49.1">CTG</text>
<text x="209.6" y="51.7">CELL</text>
<text x="222.9" y="49.1">SDA</text>
<text x="223.2" y="51.7">SCL</text>
<text x="231.2" y="50.4">7</text>
<text x="231.2" y="52.9">6</text>
<text x="38.3" y="54.3">1</text>
<text x="38.3" y="56.8">2</text>
<text x="38.3" y="59.3">3</text>
<text x="43.2" y="55.4">VIN</text>
<text x="43.2" y="58">GND</text>
<text x="55" y="55.4">VOUT</text>
<text x="64.8" y="59.3">4</text>
<text x="64.8" y="54.3">5</text>
<text x="130.4" y="59.7" transform="rotate(-90 130.4 59.7)">VBUS</text>
<text x="132.9" y="59.7" transform="rotate(-90 132.9 59.7)">RST</text>
<text x="135.5" y="59.7" transform="rotate(-90 135.5 59.7)">NC_1</text>
<text x="138" y="59.7" transform="rotate(-90 138 59.7)">SUSPEND</text>
<text x="140.6" y="59.7" transform="rotate(-90 140.6 59.7)">SUSPEND</text>
<text x="143.1" y="59.7" transform="rotate(-90 143.1 59.7)">NC_2</text>
<text x="145.6" y="59.7" transform="rotate(-90 145.6 59.7)">NC_3</text>
<text x="204.6" y="55.5">4</text>
<text x="209.6" y="54.2">VDD</text>
<text x="209.6" y="56.7">GND</text>
<text x="220" y="54.2">QSTRT</text>
<text x="221.8" y="56.7">ALRT</text>
<text x="231.2" y="55.5">5</text>
<text x="18" y="64.1">1u</text>
<text x="41.8" y="64.5">AP2112K-3</text>
<text x="43.2" y="60.5">EN</text>
<text x="53.2" y="60.5">ADJ/NC</text>
<text x="80.3" y="64.1">2.2u</text>
<text x="129.1" y="64.7" transform="rotate(-90 129.1 64.7)">8</text>
<text x="131.7" y="64.7" transform="rotate(-90 131.7 64.7)">9</text>
<text x="134.3" y="65.9" transform="rotate(-90 134.3 65.9)">10</text>
<text x="136.8" y="65.7" transform="rotate(-90 136.8 65.7)">11</text>
<text x="139.3" y="65.8" transform="rotate(-90 139.3 65.8)">12</text>
<text x="141.8" y="65.8" transform="rotate(-90 141.8 65.8)">13</text>
<text x="144.4" y="65.8" transform="rotate(-90 144.4 65.8)">14</text>
<text x="150.1" y="65.8">CP2102GM</text>
<text x="219.3" y="62.2" transform="rotate(-90 219.3 62.2)">EP</text>
<text x="110.7" y="69.1">4.7u</text>
<text x="120.9" y="69.1">0.1u</text>
<text x="203.5" y="70.4">0.1u</text>
<text x="218.1" y="67.2" transform="rotate(-90 218.1 67.2)">9</text>
<text x="138.5" y="77.1">VBUS 1K</text>
<text x="204.5" y="94.7">SCL</text>
<text x="223.8" y="93.3">2.2n</text>
<text x="171.5" y="100.9">10K</text>
<text x="186.7" y="100.9">10K</text>
<text x="199.4" y="97.2">SDA</text>
<text x="33.2" y="105.1">1</text>
<text x="33.2" y="107.6">2</text>
<text x="38.2" y="106.3">GND_1</text>
<text x="60.1" y="106.3">IO0</text>
<text x="67.4" y="105.1">25</text>
<text x="67.4" y="107.6">26</text>
<text x="78.8" y="106.3">IO0</text>
<text x="206.7" y="102.9" transform="rotate(-90 206.7 102.9)">25</text>
<text x="209.2" y="102.9" transform="rotate(-90 209.2 102.9)">24</text>
<text x="211.7" y="102.9" transform="rotate(-90 211.7 102.9)">23</text>
<text x="214.3" y="102.9" transform="rotate(-90 214.3 102.9)">22</text>
<text x="216.8" y="102.9" transform="rotate(-90 216.8 102.9)">21</text>
<text x="219.4" y="102.9" transform="rotate(-90 219.4 102.9)">20</text>
<text x="221.9" y="102.9" transform="rotate(-90 221.9 102.9)">19</text>
<text x="9.7" y="113.9">SENSOR_VP</text>
<text x="13.6" y="111.3">CHIP_PU</text>
<text x="33.2" y="110.1">3</text>
<text x="33.2" y="112.7">4</text>
<text x="38.2" y="108.8">3V3</text>
<text x="38.2" y="111.3">EN</text>
<text x="38.2" y="113.9">SENSOR_VP</text>
<text x="58.9" y="111.3">IO16</text>
<text x="58.9" y="113.9">IO17</text>
<text x="60.1" y="108.8">IO4</text>
<text x="67.4" y="110.1">27</text>
<text x="67.4" y="112.7">28</text>
<text x="78.8" y="108.8">OLED-EN</text>
<text x="78.8" y="111.3">RAK3172_TX</text>
<text x="78.8" y="113.9">RAK3172_RX</text>
<text x="156.8" y="111.3">sda</text>
<text x="157.5" y="108.8">scl</text>
<text x="207.9" y="109.6" transform="rotate(-90 207.9 109.6)">EP</text>
<text x="210.4" y="111.1" transform="rotate(-90 210.4 111.1)">SDA</text>
<text x="212.9" y="110.9" transform="rotate(-90 212.9 110.9)">SCL</text>
<text x="9.6" y="116.4">SENSOR_VN</text>
<text x="18.3" y="119">IO34</text>
<text x="33.2" y="115.2">5</text>
<text x="33.2" y="117.8">6</text>
<text x="38.2" y="116.4">SENSOR_VN</text>
<text x="38.2" y="119">IO34</text>
<text x="58.9" y="119">IO18</text>
<text x="60.1" y="116.4">IO5</text>
<text x="67.4" y="115.2">29</text>
<text x="67.4" y="117.8">30</text>
<text x="78.8" y="116.4">OLED-RST</text>
<text x="78.8" y="119">SCK</text>
<text x="186.3" y="119">clkin</text>
<text x="200.8" y="117.8">1</text>
<text x="205.8" y="119">CLKIN</text>
<text x="215.5" y="114.9" transform="rotate(-90 215.5 114.9)">RESV_3</text>
<text x="218" y="114.9" transform="rotate(-90 218 114.9)">RESV_2</text>
<text x="218.8" y="119">GND</text>
<text x="220.6" y="114.3" transform="rotate(-90 220.6 114.3)">CPOUT</text>
<text x="223.1" y="114.9" transform="rotate(-90 223.1 114.9)">RESV_1</text>
<text x="227.4" y="117.8">18</text>
<text x="18.3" y="124">IO32</text>
<text x="18.3" y="121.5">IO35</text>
<text x="33.2" y="120.3">7</text>
<text x="33.2" y="122.8">8</text>
<text x="33.2" y="125.4">9</text>
<text x="38.2" y="121.5">IO35</text>
<text x="38.2" y="124">IO32</text>
<text x="58.2" y="124">NC_7</text>
<text x="58.9" y="121.5">IO19</text>
<text x="67.4" y="120.3">31</text>
<text x="67.4" y="122.8">32</text>
<text x="67.4" y="125.4">33</text>
<text x="78.8" y="121.5">MISO</text>
<text x="200.8" y="120.3">2</text>
<text x="200.8" y="122.8">3</text>
<text x="200.8" y="125.4">4</text>
<text x="205.8" y="121.5">NC_1</text>
<text x="205.8" y="124">NC_2</text>
<text x="218.2" y="124">NC_7</text>
<text x="218.2" y="121.5">NC_8</text>
<text x="227.4" y="125.4">15</text>
<text x="227.4" y="122.8">16</text>
<text x="227.4" y="120.3">17</text>
<text x="18.3" y="131.7">IO26</text>
<text x="18.3" y="126.6">IO33</text>
<text x="20.7" y="129.1">int</text>
<text x="32" y="127.9">10</text>
<text x="32.2" y="130.5">11</text>
<text x="38.2" y="126.6">IO33</text>
<text x="38.2" y="129.1">IO25</text>
<text x="38.2" y="131.7">IO26</text>
<text x="57.9" y="129.1">RXD0</text>
<text x="58.1" y="131.7">TXD0</text>
<text x="58.9" y="126.6">IO21</text>
<text x="67.4" y="127.9">34</text>
<text x="67.4" y="130.5">35</text>
<text x="78.8" y="126.6">sda</text>
<text x="78.8" y="129.1">TXD0</text>
<text x="78.8" y="131.7">RXD0</text>
<text x="183.2" y="131.7">aux-sda</text>
<text x="200.8" y="127.9">5</text>
<text x="200.8" y="130.5">6</text>
<text x="205.8" y="126.6">NC_3</text>
<text x="205.8" y="129.1">NC_4</text>
<text x="205.8" y="131.7">AUX_DA</text>
<text x="218.2" y="129.1">NC_5</text>
<text x="218.2" y="126.6">NC_6</text>
<text x="219" y="131.7">VDD</text>
<text x="227.4" y="130.5">13</text>
<text x="227.4" y="127.9">14</text>
<text x="18.3" y="136.7">IO14</text>
<text x="18.3" y="134.2">IO27</text>
<text x="32" y="133">12</text>
<text x="32" y="135.5">13</text>
<text x="38.2" y="134.2">IO27</text>
<text x="38.2" y="136.7">IO14</text>
<text x="58.9" y="134.2">IO22</text>
<text x="58.9" y="136.7">IO23</text>
<text x="67.4" y="133">36</text>
<text x="67.4" y="135.5">37</text>
<text x="78.8" y="134.2">scl</text>
<text x="78.8" y="136.7">MOSI</text>
<text x="13.3" y="139.3">OLED-CS</text>
<text x="32" y="138.1">14</text>
<text x="32" y="140.6">15</text>
<text x="32" y="143.2">16</text>
<text x="38.2" y="139.3">IO12</text>
<text x="38.2" y="141.8">GND_2</text>
<text x="56.5" y="139.3">GND_3</text>
<text x="56.5" y="141.8">GND_4</text>
<text x="67.4" y="138.1">38</text>
<text x="67.4" y="140.6">39</text>
<text x="67.4" y="143.2">40</text>
<text x="207.9" y="142.2" transform="rotate(-90 207.9 142.2)">AUX_CL</text>
<text x="210.4" y="142.2" transform="rotate(-90 210.4 142.2)">VLOGIC</text>
<text x="212.9" y="142.2" transform="rotate(-90 212.9 142.2)">AD0</text>
<text x="215.5" y="142.2" transform="rotate(-90 215.5 142.2)">REGOUT</text>
<text x="218" y="142.2" transform="rotate(-90 218 142.2)">FSYNC</text>
<text x="220.6" y="142.2" transform="rotate(-90 220.6 142.2)">INT</text>
<text x="246.6" y="141.6">0.1u</text>
<text x="13.2" y="144.4">OLED-DC</text>
<text x="32" y="145.7">17</text>
<text x="32" y="148.2">18</text>
<text x="38.2" y="144.4">IO13</text>
<text x="38.2" y="146.9">NC_1</text>
<text x="38.2" y="149.4">NC_2</text>
<text x="56.5" y="144.4">GND_5</text>
<text x="56.5" y="146.9">GND_6</text>
<text x="56.5" y="149.4">GND_7</text>
<text x="67.4" y="145.7">41</text>
<text x="67.4" y="148.2">42</text>
<text x="85.8" y="145.6">DTR</text>
<text x="100.2" y="148.1">10K</text>
<text x="113.2" y="144.4">1</text>
<text x="113.2" y="147">2</text>
<text x="118.2" y="145.6">B</text>
<text x="118.2" y="148.2">E</text>
<text x="124.2" y="145.6">C</text>
<text x="129.6" y="144.4">3</text>
<text x="138.5" y="145.6">CHIP_PU</text>
<text x="190" y="149.4">aux-cl</text>
<text x="206.7" y="147.3" transform="rotate(-90 206.7 147.3)">7</text>
<text x="209.2" y="147.3" transform="rotate(-90 209.2 147.3)">8</text>
<text x="211.7" y="147.2" transform="rotate(-90 211.7 147.2)">9</text>
<text x="214.3" y="148.4" transform="rotate(-90 214.3 148.4)">10</text>
<text x="216.8" y="148.3" transform="rotate(-90 216.8 148.3)">11</text>
<text x="219.4" y="148.4" transform="rotate(-90 219.4 148.4)">12</text>
<text x="225" y="148.3">MPU-6050</text>
<text x="32" y="150.8">19</text>
<text x="32" y="153.3">20</text>
<text x="32" y="155.9">21</text>
<text x="38.2" y="152">NC_3</text>
<text x="38.2" y="154.5">NC_4</text>
<text x="56.5" y="152">GND_8</text>
<text x="56.5" y="154.5">GND_9</text>
<text x="67.4" y="150.8">43</text>
<text x="67.4" y="153.3">44</text>
<text x="67.4" y="155.9">45</text>
<text x="116.7" y="152.1">L8050QLT1G</text>
<text x="32" y="158.4">22</text>
<text x="32" y="160.9">23</text>
<text x="38.2" y="157.1">NC_5</text>
<text x="38.2" y="159.6">NC_6</text>
<text x="55.3" y="157.1">GND_10</text>
<text x="55.5" y="159.6">GND_11</text>
<text x="67.4" y="158.4">46</text>
<text x="67.4" y="160.9">47</text>
<text x="113.2" y="160.9">1</text>
<text x="113.2" y="158.4">2</text>
<text x="118.2" y="159.6">E</text>
<text x="129.6" y="160.9">3</text>
<text x="203.5" y="161.9">0.1u</text>
<text x="220.6" y="159.7" transform="rotate(-90 220.6 159.7)">int</text>
<text x="-.9" y="162.1">GPS-</text>
<text x="-.7" y="164.7">GPS</text>
<text x="3.9" y="164.7">-TXD</text>
<text x="4.4" y="162.1">RXD</text>
<text x="32" y="163.5">24</text>
<text x="38.2" y="162.1">IO15</text>
<text x="38.2" y="164.7">IO2</text>
<text x="55.3" y="162.1">GND_12</text>
<text x="87.1" y="162.1">RTS</text>
<text x="100.2" y="164.6">10K</text>
<text x="116.7" y="166.1">L8050QLT1G</text>
<text x="118.2" y="162.1">B</text>
<text x="124.2" y="162.1">C</text>
<text x="138.5" y="162.1">IO0</text>
<text x="218" y="162.4" transform="rotate(-90 218 162.4)">fsync</text>
<text x="231.4" y="164.4">0.1u</text>
<text x="19.4" y="169.8">IO2</text>
<text x="36.7" y="168.6">ESP32-WROOM-32E_M113EH2800PH3Q</text>
<text x="136.1" y="172">1uF</text>
</g>
<g font-size="2.4" fill="#000040">
<text x="45.8" y="7.1">POWER</text>
<text x="156.3" y="168.4">I2C CONNECTION</text>
</g>
<g font-size="2.4" fill="#800000">
<text x="6.4" y="159.5">UART1_TX</text>
<text x="6.4" y="167.2">UART1_RX</text>
</g>
</svg>
